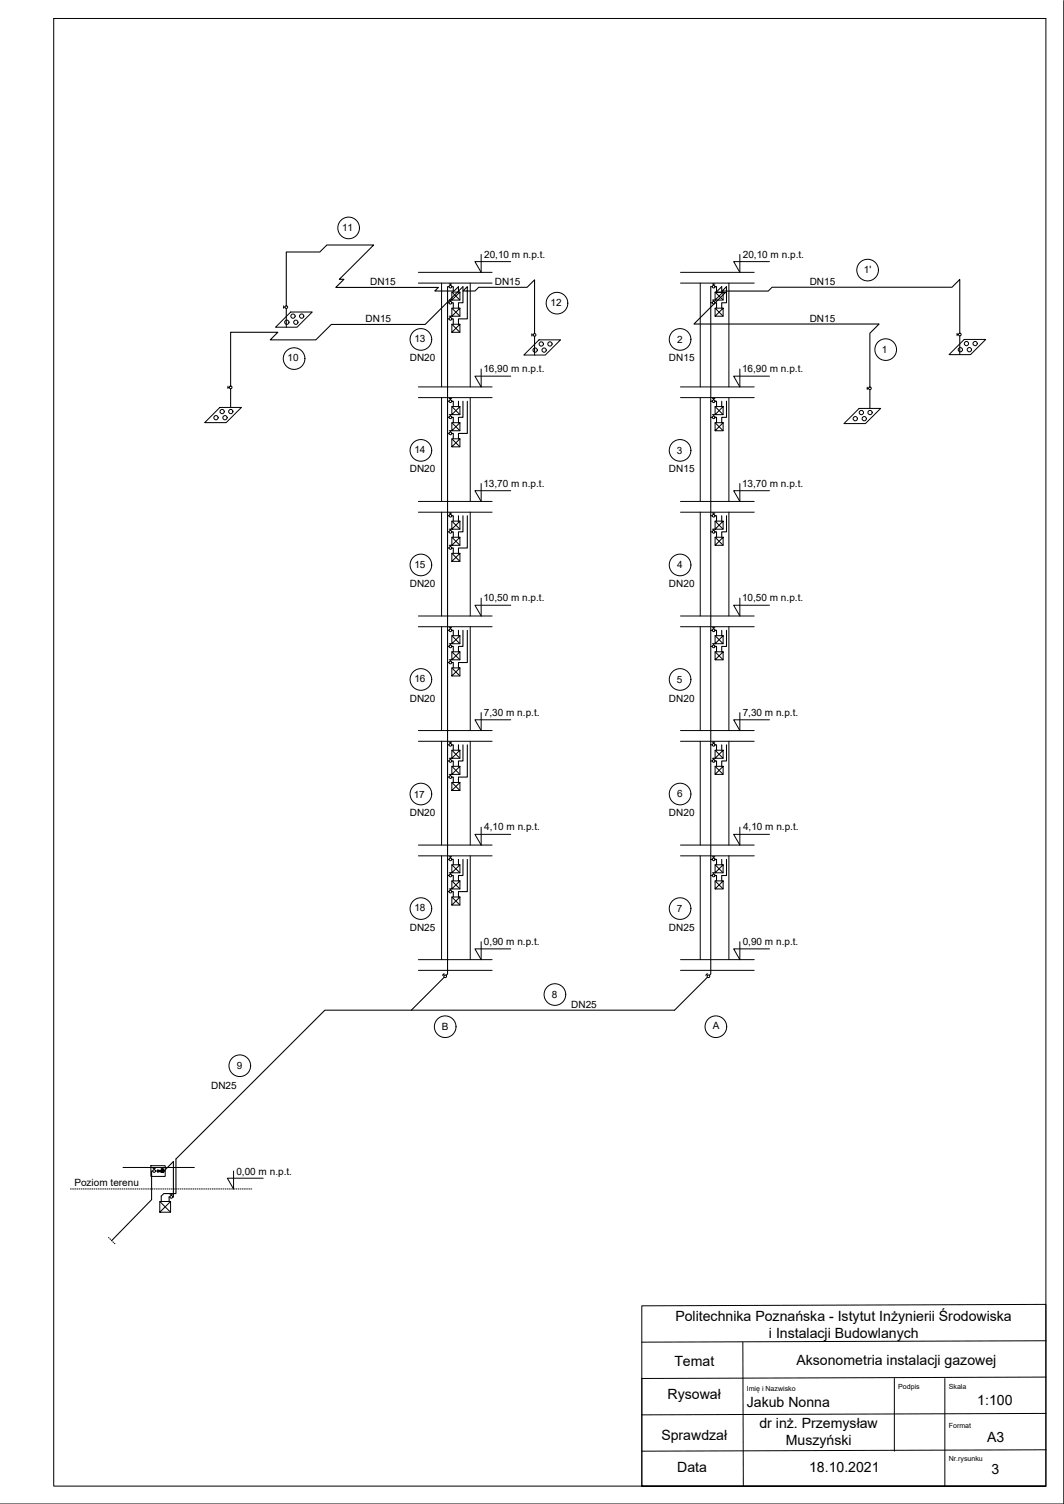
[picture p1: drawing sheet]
<svg xmlns="http://www.w3.org/2000/svg" width="297mm" height="420mm" viewBox="0 0 297 420" stroke-linecap="round" stroke-linejoin="round" font-family="sans-serif">
<!-- layer: strop -->
<g fill="none" stroke="#000" stroke-width=".28">
<path d="M116.8 76.1h20.6M116.8 79.1h20.6M190 76.1h20.6M190 79.1h20.6M116.8 108.1h20.6M116.8 111.1h20.6M190 108.1h20.6M190 111.1h20.6M116.8 140.1h20.6M116.8 143.1h20.6M190 140.1h20.6M190 143.1h20.6"/>
<path d="M116.8 172.1h20.6M116.8 175.1h20.6M190 172.1h20.6M190 175.1h20.6M116.8 204.1h20.6M116.8 207.1h20.6M190 204.1h20.6M190 207.1h20.6M116.8 236.1h20.6M116.8 239.1h20.6M190 236.1h20.6M190 239.1h20.6"/>
<path d="M116.8 268.1h20.6M116.8 271.1h20.6M190 268.1h20.6M190 271.1h20.6M19.7 332.1h.2M20.3 332.1h.2M20.9 332.1h.2M21.5 332.1h.2M22.1 332.1h.2M22.7 332.1h.2M23.3 332.1h.2M23.9 332.1h.2"/>
<path d="M24.5 332.1h.2M25.1 332.1h.2M25.7 332.1h.2M26.3 332.1h.2M26.9 332.1h.2M27.5 332.1h.2M28.1 332.1h.2M28.7 332.1h.2M29.3 332.1h.2M29.9 332.1h.2M30.5 332.1h.2M31.1 332.1h.2"/>
<path d="M31.7 332.1h.2M32.3 332.1h.2M32.9 332.1h.2M33.5 332.1h.2M34.1 332.1h.2M34.3 326.1h20M34.7 332.1h.2M35.3 332.1h.2M35.9 332.1h.2M36.5 332.1h.2M37.1 332.1h.2M37.7 332.1h.2"/>
<path d="M38.3 332.1h.2M38.9 332.1h.2M39.5 332.1h.2M40.1 332.1h.2M40.7 332.1h.2M41.3 332.1h.2M41.9 332.1h.2M42.5 332.1h.2M43.1 332.1h.2M43.7 332.1h.2M44.3 332.1h.2M44.9 332.1h.2"/>
<path d="M45.5 332.1h.2M46.1 332.1h.2M46.7 332.1h.2M47.3 332.1h.2M47.9 332.1h.2M48.5 332.1h.2M49.1 332.1h.2M49.7 332.1h.2M50.3 332.1h.2M50.9 332.1h.2M51.5 332.1h.2M52.1 332.1h.2"/>
<path d="M52.7 332.1h.2M53.3 332.1h.2M53.9 332.1h.2M54.5 332.1h.2M55.1 332.1h.2M55.7 332.1h.2M56.3 332.1h.2M56.9 332.1h.2M57.5 332.1h.2M58 332.1h.3M58.7 332.1h.2M59.3 332.1h.2"/>
<path d="M59.9 332.1h.2M60.5 332.1h.2M61.1 332.1h.2M61.7 332.1h.2M62.3 332.1h.2M62.9 332.1h.2M63.5 332.1h.2M64.1 332.1h.2M64.7 332.1h.2M65.3 332.1h.2M65.8 332.1h.3M66.5 332.1h.2"/>
<path d="M67.1 332.1h.2M67.7 332.1h.2M68.3 332.1h.2M68.9 332.1h.2M69.5 332.1h.2M70.1 332.1h.2"/>
</g>
<!-- layer: gazomierze -->
<path d="M42.1 325.6h4v3h-4z" fill="none" stroke="#000" stroke-width=".28"/>
<!-- layer: rury -->
<g fill="none" stroke="#000" stroke-width=".3">
<path d="M79.9 86.2v5.2M124.9 84.6h.5M124.9 89.1h.5M125.4 80.1h-.5v32M126.1 80.1h.4v1.5M126.1 84.6h.4v1.5M126.1 89.1h.4v1.5M128 86.1v-1.5h1.2v-4.5l-10.5 10.5h-26.2l-4.3 4.3h-12.8l2.2-2.1h-13.2v15M128 81.6v-1.5l-1.2 1.2h-5.4l1-1h-28.7l2.3-2.3h-1.3l9.6-9.6h-13.1l-1.9 2h-9.4v15M128 90.6v-1.5h2.5v-9l-1.2 1.2h3.3l1-1h13.6l2-2.1v15M149.2 93.9v5.3M198.4 84.6h.5"/>
<path d="M198.9 80.1h-.5v160M199.6 80.1h.4v1.5M199.6 84.6h.4v1.5M201.5 81.6v-1.5l-1.7 1.6h2.7l-8.8 8.8h51.7l-2.6 2.6v15M201.5 86.1v-1.5h1.3v-4.5l-1.2 1.2h12.9l1-1.1h50.3l2.1-2.1v15M267.9 93.8v5.3M64.4 108.6v5.2M124.9 116.6h.5M125.4 112.1h-.5v32M126.1 112.1h.4v1.5M126.1 116.6h.4v1.5M128 112.1v1.5"/>
<path d="M129.2 112.1v4.5h-1.2v1.5M130.5 112.1v9h-2.5v1.5M198.4 116.6h.5M198.4 112.1h.5M199.6 112.1h.4v1.5M199.6 116.6h.4v1.5M201.5 112.1v1.5M202.8 112.1v4.5h-1.3v1.5M242.8 108.9v5.2M124.9 121.1h.5M126.1 121.1h.4v1.5M124.9 144.1v128l-.4 .4"/>
<path d="M124.9 144.1h.5M124.9 148.6h.5M124.9 153.1h.5M126.1 144.1h.4v1.5M126.1 148.6h.4v1.5M126.1 153.1h.4v1.5M128 144.1v1.5M129.2 144.1v4.5h-1.2v1.5M130.5 144.1v9h-2.5v1.5M198.4 144.1h.5M198.4 148.6h.5M199.6 144.1h.4v1.5"/>
<path d="M199.6 148.6h.4v1.5M201.5 144.1v1.5M202.8 144.1v4.5h-1.3v1.5M124.9 176.1h.5M126.1 176.1h.4v1.5M128 176.1v1.5M129.2 176.1v4.5h-1.2v1.5M130.5 176.1v9h-2.5v1.5M198.4 176.1h.5M199.6 176.1h.4v1.5M201.5 176.1v1.5M202.8 176.1v4.5h-1.3v1.5"/>
<path d="M124.9 180.6h.5M124.9 185.1h.5M126.1 180.6h.4v1.5M126.1 185.1h.4v1.5M198.4 180.6h.5M199.6 180.6h.4v1.5M124.9 208.1h.5M124.9 212.6h.5M124.9 217.1h.5M126.1 208.1h.4v1.5M126.1 212.6h.4v1.5M126.1 217.1h.4v1.5"/>
<path d="M128 208.1v1.5M129.2 208.1v4.5h-1.2v1.5M130.5 208.1v9h-2.5v1.5M198.4 208.1h.5M198.4 212.6h.5M199.6 208.1h.4v1.5M199.6 212.6h.4v1.5M201.5 208.1v1.5M202.8 208.1v4.5h-1.3v1.5M124.9 240.1h.5M124.9 244.6h.5M124.9 249.1h.5"/>
<path d="M126.1 240.1h.4v1.5M126.1 244.6h.4v1.5M126.1 249.1h.4v1.5M128 240.1v1.5M129.2 240.1v4.5h-1.2v1.5M130.5 240.1v9h-2.5v1.5M198.4 240.1v32l-.4 .4M198.4 240.1h.5M198.4 244.6h.5M199.6 240.1h.4v1.5M199.6 244.6h.4v1.5M201.5 240.1v1.5"/>
<path d="M202.8 240.1v4.5h-1.3v1.5M124 273l-9.2 9.2M197.5 273l-9.2 9.2h-97.6l-41.6 41.6v9.6h-3.4l-.7 .7v1.6M42.7 327.1h-.4v8l-11.1 11.5M43.4 327.1h.6M44.5 327.1h.6M45.7 327.1l2.7-2.6v9.9h-.2M47.4 334.4h-.2v1.3"/>
</g>
<g fill="none" stroke="#000" stroke-width=".28">
<path d="M125.4 79.3h.7M125.7 79.3v.4M198.9 79.3h.7M199.2 79.3v.4M79.2 85.8h.4M79.2 85.5v.6M81.2 87.2h6l-4.3 4.2h-6zM125.4 88.3h.7M125.4 83.8h.7M125.7 83.8v.4M125.7 88.3v.4M126.1 81.6l2.3 2.2"/>
<path d="M126.1 86.1l2.3 2.2M126.1 90.6l2.3 2.2M128.4 81.6h-2.3v2.2h2.3v-2.2l-2.3 2.2M128.4 86.1h-2.3v2.2h2.3v-2.2l-2.3 2.2M128.4 90.6h-2.3v2.2h2.3v-2.2l-2.3 2.2M148.5 93.6h.4M148.5 93.2v.7M150.5 94.9h6l-4.3 4.3h-6zM198.9 83.8h.7M199.2 83.8v.4M199.6 81.6l2.3 2.2M199.6 86.1l2.3 2.2"/>
<path d="M201.9 81.6h-2.3v2.2h2.3v-2.2l-2.3 2.2M201.9 86.1h-2.3v2.2h2.3v-2.2l-2.3 2.2M264.9 99.1l4.3-4.3h6l-4.3 4.3zM267.2 93.5h.4M267.2 93.1v.7M61.4 113.8h6l-4.3 4.3h-6zM63.6 108.2h.4M63.6 107.9v.7M125.4 115.8h.7M125.4 111.3h.7M125.7 111.3v.4M125.7 115.8v.4"/>
<path d="M126.1 113.6l2.3 2.2M126.1 118.1l2.3 2.2M128.4 113.6h-2.3v2.2h2.3v-2.2l-2.3 2.2M128.4 118.1h-2.3v2.2h2.3v-2.2l-2.3 2.2M198.9 115.8h.7M198.9 111.3h.7M199.2 111.3v.4M199.2 115.8v.4M199.6 113.6l2.3 2.2M199.6 118.1l2.3 2.2M201.9 113.6h-2.3v2.2h2.3v-2.2l-2.3 2.2M201.9 118.1h-2.3v2.2h2.3v-2.2l-2.3 2.2"/>
<path d="M235.6 118.3l4.3-4.2h6l-4.3 4.2zM242.1 108.5h.4M242.1 108.2v.6M125.4 120.3h.7M125.7 120.3v.4M126.1 122.6l2.3 2.2M128.4 122.6h-2.3v2.2h2.3v-2.2l-2.3 2.2M125.4 152.3h.7M125.4 147.8h.7M125.4 143.3h.7M125.7 143.3v.4M125.7 147.8v.4"/>
<path d="M125.7 152.3v.4M126.1 145.6l2.3 2.2M126.1 150.1l2.3 2.2M126.1 154.6l2.3 2.2M128.4 145.6h-2.3v2.2h2.3v-2.2l-2.3 2.2M128.4 150.1h-2.3v2.2h2.3v-2.2l-2.3 2.2M128.4 154.6h-2.3v2.2h2.3v-2.2l-2.3 2.2M198.9 147.8h.7M198.9 143.3h.7M199.2 143.3v.4M199.2 147.8v.4M199.6 145.6l2.3 2.2"/>
<path d="M199.6 150.1l2.3 2.2M201.9 145.6h-2.3v2.2h2.3v-2.2l-2.3 2.2M201.9 150.1h-2.3v2.2h2.3v-2.2l-2.3 2.2M125.4 179.8h.7M125.4 175.3h.7M125.7 175.3v.4M125.7 179.8v.4M126.1 177.6l2.3 2.2M128.4 177.6h-2.3v2.2h2.3v-2.2l-2.3 2.2M198.9 179.8h.7M198.9 175.3h.7M199.2 175.3v.4"/>
<path d="M199.2 179.8v.4M199.6 177.6l2.3 2.2M201.9 177.6h-2.3v2.2h2.3v-2.2l-2.3 2.2M125.4 184.3h.7M125.7 184.3v.4M126.1 182.1l2.3 2.2M126.1 186.6l2.3 2.2M128.4 182.1h-2.3v2.2h2.3v-2.2l-2.3 2.2M128.4 186.6h-2.3v2.2h2.3v-2.2l-2.3 2.2M199.6 182.1l2.3 2.2M201.9 182.1h-2.3v2.2h2.3v-2.2l-2.3 2.2M125.4 216.3h.7"/>
<path d="M125.4 211.8h.7M125.4 207.3h.7M125.7 207.3v.4M125.7 211.8v.4M125.7 216.3v.4M126.1 209.6l2.3 2.2M126.1 214.1l2.3 2.2M126.1 218.6l2.3 2.2M128.4 209.6h-2.3v2.2h2.3v-2.2l-2.3 2.2M128.4 214.1h-2.3v2.2h2.3v-2.2l-2.3 2.2M128.4 218.6h-2.3v2.2h2.3v-2.2l-2.3 2.2M198.9 211.8h.7"/>
<path d="M198.9 207.3h.7M199.2 207.3v.4M199.2 211.8v.4M199.6 209.6l2.3 2.2M199.6 214.1l2.3 2.2M201.9 209.6h-2.3v2.2h2.3v-2.2l-2.3 2.2M201.9 214.1h-2.3v2.2h2.3v-2.2l-2.3 2.2M125.4 239.3h.7M125.7 239.3v.4M198.9 239.3h.7M199.2 239.3v.4M125.4 243.8h.7"/>
<path d="M125.4 248.3h.7M125.7 243.8v.4M125.7 248.3v.4M126.1 241.6l2.3 2.2M126.1 246.1l2.3 2.2M126.1 250.6l2.3 2.2M128.4 241.6h-2.3v2.2h2.3v-2.2l-2.3 2.2M128.4 246.1h-2.3v2.2h2.3v-2.2l-2.3 2.2M128.4 250.6h-2.3v2.2h2.3v-2.2l-2.3 2.2M198.9 243.8h.7M199.2 243.8v.4M199.6 241.6l2.3 2.2"/>
<path d="M199.6 246.1l2.3 2.2M201.9 241.6h-2.3v2.2h2.3v-2.2l-2.3 2.2M201.9 246.1h-2.3v2.2h2.3v-2.2l-2.3 2.2M123.8 272.2l.2 .3M124 272l-.5 .5M197.2 272.2l.3 .3M197.5 272l-.5 .5M42.7 326.4h.7M43 326.4v.4M44 326.9h.5v.5h-.5v-.5v.5l.5-.3zM44.6 335.7l3 2.9M45 326.4h.6"/>
<path d="M45.3 326.4v.4M47.5 333.6h.7M47.6 335.7h-3v2.9h3v-2.9l-3 2.9M47.8 333.6v.4"/>
<circle cx="79.9" cy="85.8" r=".38"/>
<circle cx="80.1" cy="90" r=".6"/>
<circle cx="81.8" cy="88.3" r=".6"/>
<circle cx="82.6" cy="90" r=".6"/>
<circle cx="84.2" cy="88.3" r=".6"/>
<circle cx="125.7" cy="84.6" r=".38"/>
<circle cx="125.7" cy="80.1" r=".38"/>
<circle cx="125.7" cy="89.1" r=".38"/>
<circle cx="149.2" cy="93.6" r=".38"/>
<circle cx="149.4" cy="97.8" r=".6"/>
<circle cx="151.1" cy="96.1" r=".6"/>
<circle cx="151.9" cy="97.8" r=".6"/>
<circle cx="153.5" cy="96.1" r=".6"/>
<circle cx="199.2" cy="80.1" r=".38"/>
<circle cx="199.2" cy="84.6" r=".38"/>
<circle cx="268" cy="93.5" r=".38"/>
<circle cx="268.1" cy="97.7" r=".6"/>
<circle cx="269.8" cy="96" r=".6"/>
<circle cx="270.6" cy="97.7" r=".6"/>
<circle cx="272.2" cy="96" r=".6"/>
<circle cx="60.3" cy="116.7" r=".6"/>
<circle cx="62" cy="115" r=".6"/>
<circle cx="62.8" cy="116.7" r=".6"/>
<circle cx="64.4" cy="108.2" r=".38"/>
<circle cx="64.4" cy="115" r=".6"/>
<circle cx="125.7" cy="116.6" r=".38"/>
<circle cx="125.7" cy="112.1" r=".38"/>
<circle cx="199.2" cy="112.1" r=".38"/>
<circle cx="199.2" cy="116.6" r=".38"/>
<circle cx="238.8" cy="117" r=".6"/>
<circle cx="240.5" cy="115.2" r=".6"/>
<circle cx="241.3" cy="117" r=".6"/>
<circle cx="242.9" cy="108.5" r=".38"/>
<circle cx="242.9" cy="115.2" r=".6"/>
<circle cx="125.7" cy="121.1" r=".38"/>
<circle cx="125.7" cy="153.1" r=".38"/>
<circle cx="125.7" cy="148.6" r=".38"/>
<circle cx="125.7" cy="144.1" r=".38"/>
<circle cx="199.2" cy="144.1" r=".38"/>
<circle cx="199.2" cy="148.6" r=".38"/>
<circle cx="125.7" cy="176.1" r=".38"/>
<circle cx="199.2" cy="176.1" r=".38"/>
<circle cx="125.7" cy="185.1" r=".38"/>
<circle cx="125.7" cy="180.6" r=".38"/>
<circle cx="199.2" cy="180.6" r=".38"/>
<circle cx="125.7" cy="212.6" r=".38"/>
<circle cx="125.7" cy="208.1" r=".38"/>
<circle cx="125.7" cy="217.1" r=".38"/>
<circle cx="199.2" cy="212.6" r=".38"/>
<circle cx="199.2" cy="208.1" r=".38"/>
<circle cx="125.7" cy="249.1" r=".38"/>
<circle cx="125.7" cy="244.6" r=".38"/>
<circle cx="125.7" cy="240.1" r=".38"/>
<circle cx="199.2" cy="244.6" r=".38"/>
<circle cx="199.2" cy="240.1" r=".38"/>
<circle cx="124.3" cy="272.7" r=".38"/>
<circle cx="197.8" cy="272.7" r=".38"/>
<circle cx="43" cy="327.1" r=".38"/>
<circle cx="45.3" cy="327.1" r=".38"/>
<circle cx="47.8" cy="334.4" r=".38"/>
</g>
<!-- layer: szacht -->
<g fill="none" stroke="#000" stroke-width=".28">
<path d="M123.3 79.1v29M131.3 79.1v29M195.5 79.1v29M203.5 79.1v29M123.3 111.1v29M131.3 111.1v29M195.5 111.1v29M203.5 111.1v29M123.3 143.1v29M131.3 143.1v29M195.5 143.1v29M203.5 143.1v29"/>
<path d="M123.3 175.1v29M131.3 175.1v29M195.5 175.1v29M203.5 175.1v29M123.3 207.1v29M131.3 207.1v29M195.5 207.1v29M203.5 207.1v29M123.3 239.1v29M131.3 239.1v29M195.5 239.1v29M203.5 239.1v29"/>
</g>
<!-- layer: rury -->
<g fill="#000" stroke="#000" stroke-width=".28">
<path d="M45.2 326.8h.2zM45.2 327.5h.2z"/>
<path d="M45.2 326.8h.3zM45.1 326.8h.4z"/>
<path d="M45.1 326.8h.4zM45.1 326.8h.4z"/>
<path d="M45.1 327.5h.4zM45.1 327.5h.3z"/>
<path d="M45.1 326.8l.5 .1zM45 326.9h.6z"/>
<path d="M45.1 327.4h.4zM45.1 327.4l.4 .1z"/>
<path d="M45 326.9l.6 .1zM45 326.9l.6 .1z"/>
<path d="M45 327.4h.6zM45 327.4h.5z"/>
<path d="M45 327h.7zM45 327h.7z"/>
<path d="M45 327.3h.6zM45 327.3l.6 .1z"/>
<path d="M45 327l.7 .1zM45 327l.7 .1z"/>
<path d="M45 327.3h.7zM45 327.3h.6z"/>
<path d="M44.9 327.1h.8zM44.9 327.1h.8z"/>
<path d="M44.9 327.2h.8zM44.9 327.2l.8 .1z"/>
<path d="M44.9 327.1h.8zM44.9 327.1l.8 .1z"/>
</g>
<g fill="none" stroke="#000" stroke-width=".28">
<circle cx="97.3" cy="63.7" r="3"/>
<circle cx="242.2" cy="75.5" r="3"/>
<circle cx="117.5" cy="94.8" r="3"/>
<circle cx="155.5" cy="84.7" r="3"/>
<circle cx="189.9" cy="94.8" r="3"/>
<circle cx="247.3" cy="97.7" r="3"/>
<circle cx="82.1" cy="100.2" r="3"/>
<circle cx="117.5" cy="125.8" r="3"/>
<circle cx="189.9" cy="125.8" r="3"/>
<circle cx="117.5" cy="157.8" r="3"/>
<circle cx="189.9" cy="157.8" r="3"/>
<circle cx="117.5" cy="189.8" r="3"/>
<circle cx="189.9" cy="189.8" r="3"/>
<circle cx="117.5" cy="221.8" r="3"/>
<circle cx="189.9" cy="221.8" r="3"/>
<circle cx="117.5" cy="253.8" r="3"/>
<circle cx="189.9" cy="253.8" r="3"/>
<circle cx="154.9" cy="277.8" r="3"/>
<circle cx="66.9" cy="297.7" r="3"/>
<circle cx="124.3" cy="286.8" r="3"/>
<circle cx="199.9" cy="286.8" r="3"/>
</g>
<!-- layer: opisy -->
<path d="M30.3 345.7l.1 .1M30.7 346.1l.1 .1M31.1 346.5l.2 .2M31.5 346.9l.2 .2M31.9 347.3l.2 .2" fill="none" stroke="#000" stroke-width=".28"/>
<g fill="none" stroke="#000" stroke-width=".28">
<path d="M134.3 71.1v5l-1.7-3h10M206.5 71.1v5l-1.7-3h10M134.3 103.1v5l-1.7-3h10M206.5 103.1v5l-1.7-3h10M134.3 135.1v5l-1.7-3h10M206.5 135.1v5l-1.7-3h10M134.3 167.1v5l-1.7-3h10M206.5 167.1v5l-1.7-3h10M134.3 199.1v5l-1.7-3h10M206.5 199.1v5l-1.7-3h10M134.3 231.1v5l-1.7-3h10M206.5 231.1v5l-1.7-3h10"/>
<path d="M134.3 263.1v5l-1.7-3h10M206.5 263.1v5l-1.7-3h10M65.2 327.1v5l-1.7-3h10"/>
</g>
<!-- layer: 0 -->
<path d="M15 5.2h277v410h-112.8v-50.4l112.8-.4v50.8h-277zM297 .2v420h-297M207.4 374.9l.1 40.3M292 374.6l-112.8 .3M249.7 385.1v20.3M263.8 385.1v30.1M292 394.9l-112.8 .4M292 384.7l-112.8 .4v30.1M292 405l-112.8 .4" fill="none" stroke="#000" stroke-width=".28"/>
<g font-size="3.9">
<text x="188.5" y="369">Politechnika Poznańska - Istytut Inżynierii Środowiska</text>
<text x="214.7" y="373.7">i Instalacji Budowlanych</text>
<text x="188.3" y="381.7">Temat</text>
<text x="222.3" y="381.3">Aksonometria instalacji gazowej</text>
<text x="186.4" y="390.7">Rysował</text>
<text x="208.5" y="393.2">Jakub Nonna</text>
<text x="272.8" y="392.6">1:100</text>
<text x="212" y="398.8">dr inż. Przemysław</text>
<text x="184.6" y="402.4">Sprawdzał</text>
<text x="219.4" y="403.6">Muszyński</text>
<text x="275.6" y="402.8">A3</text>
<text x="189.1" y="411.2">Data</text>
<text x="225.9" y="411.2">18.10.2021</text>
<text x="276.8" y="411.8">3</text>
</g>
<g font-size="2.8">
<text x="95.5" y="64.4">11</text>
<text x="135.2" y="72">20,10 m n.p.t.</text>
<text x="207.4" y="72">20,10 m n.p.t.</text>
<text x="241.2" y="76.4">1'</text>
<text x="103.3" y="79.7">DN15</text>
<text x="138.1" y="79.7">DN15</text>
<text x="226" y="79.7">DN15</text>
<text x="153.7" y="85.4">12</text>
<text x="226" y="89.9">DN15</text>
<text x="102.1" y="90.1">DN15</text>
<text x="115.7" y="95.6">13</text>
<text x="189" y="95.7">2</text>
<text x="80.3" y="100.9">10</text>
<text x="114.4" y="101">DN20</text>
<text x="186.8" y="101">DN15</text>
<text x="246.2" y="98.6">1</text>
<text x="134.9" y="104">16,90 m n.p.t.</text>
<text x="207.2" y="104">16,90 m n.p.t.</text>
<text x="114.4" y="132">DN20</text>
<text x="115.7" y="126.6">14</text>
<text x="186.8" y="132">DN15</text>
<text x="189" y="126.7">3</text>
<text x="134.9" y="136">13,70 m n.p.t.</text>
<text x="207.2" y="136">13,70 m n.p.t.</text>
<text x="115.7" y="158.6">15</text>
<text x="189.1" y="158.7">4</text>
<text x="114.4" y="164">DN20</text>
<text x="186.8" y="164">DN20</text>
<text x="134.9" y="168">10,50 m n.p.t.</text>
<text x="207.2" y="168">10,50 m n.p.t.</text>
<text x="115.7" y="190.6">16</text>
<text x="189" y="190.7">5</text>
<text x="114.4" y="196">DN20</text>
<text x="186.8" y="196">DN20</text>
<text x="135.1" y="200">7,30 m n.p.t.</text>
<text x="207.3" y="200">7,30 m n.p.t.</text>
<text x="114.4" y="228">DN20</text>
<text x="115.5" y="222.8">17</text>
<text x="186.8" y="228">DN20</text>
<text x="189" y="222.7">6</text>
<text x="135.2" y="232">4,10 m n.p.t.</text>
<text x="207.4" y="232">4,10 m n.p.t.</text>
<text x="115.7" y="254.6">18</text>
<text x="189" y="254.7">7</text>
<text x="114.4" y="260">DN25</text>
<text x="186.8" y="260">DN25</text>
<text x="135.1" y="264">0,90 m n.p.t.</text>
<text x="207.3" y="264">0,90 m n.p.t.</text>
<text x="154.1" y="278.8">8</text>
<text x="159.5" y="281.5">DN25</text>
<text x="123.3" y="287.7">B</text>
<text x="199" y="287.6">A</text>
<text x="66.1" y="298.7">9</text>
<text x="58.9" y="304.3">DN25</text>
<text x="66" y="328.2">0,00 m n.p.t.</text>
<text x="20.8" y="331.2">Poziom terenu</text>
</g>
<g font-size="2">
<text x="208.5" y="388.5">Imię i Nazwisko</text>
<text x="250.8" y="387.9">Podpis</text>
<text x="264.9" y="387.9">Skala</text>
<text x="264.9" y="399.1">Format</text>
<text x="264.9" y="408">Nr.rysunku</text>
</g>
</svg>
